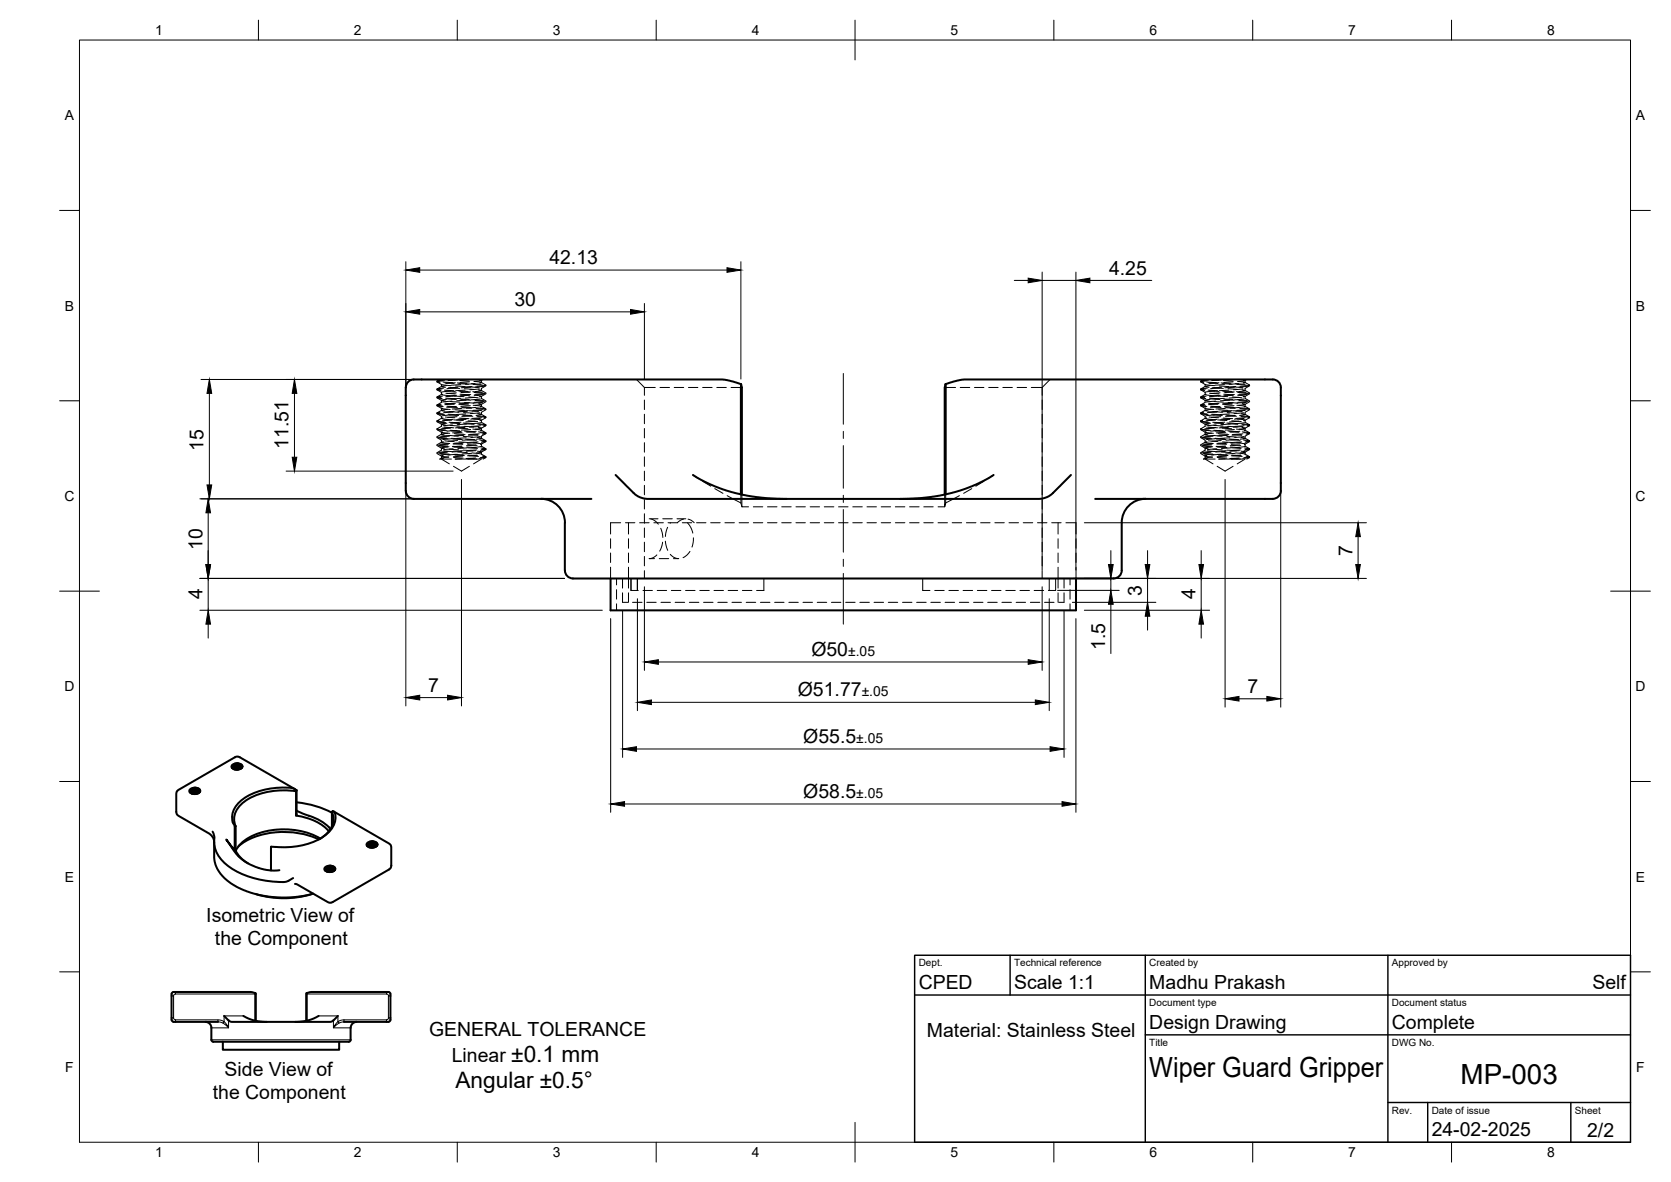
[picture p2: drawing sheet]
<svg xmlns="http://www.w3.org/2000/svg" width="420mm" height="297mm" viewBox="0 0 420 297" stroke-linecap="round" stroke-linejoin="round" font-family="sans-serif">
<!-- layer: Hidden -->
<g fill="none" stroke="#000" stroke-width=".25">
<path d="M109.9 95.8v.2M109.9 96l1.1 .6M110.6 95.4l-.7 .3M110.9 99.8l-1 .2 1.3 .2M111 96.6v.5l-1.1 .7v.1l1.1 .7M111 96.6l2.4 .3M111.2 97.7l-1.3 .2 1 .2M111.2 99l-.2 .2 2.1 .2M111.2 99.6l-1.3 .2 1 .2M111.4 96l2.4 .2M111.5 95.7l-1.6 .3 .7 .1M111.5 97.5l-1.6 .3 .7 .1"/>
<path d="M111.7 98l2.4 .2M111.8 96.2l2.4 .2M111.8 95.5l-1.9 .3 .3 .1M112.1 98.2l2.4 .2M112.1 98.8l2.4 .2M112.2 95.4l2.2 .1M112.3 96.9l-1.3 .2 1 .3M113.2 97.5l2.4 .1M113.4 98.3l-2.4 .3v.5l-1.1 .6v.3l1.1 .6M114.3 99.5l2.4 .2M114.4 95.4h-1.3M114.5 99.5l-2.4 .2"/>
<path d="M114.5 96.2l-2.4 .2M114.6 97l2.3 .1M114.7 97.5l-2.3 .1M114.7 98.7l-2.3 .2M114.8 99.3l-2.4 .2M115 96.2l2.4 .2M115 95.5l-2.4 .1M115.1 97.3l-2.4 .2M115.3 98.2l2.4 .2M115.4 96.4l2.4 .1M115.6 95.6l2.4 .2M115.7 98.4l2.3 .2"/>
<path d="M115.7 99.1l2.3 .1M115.9 96.7l-2.4 .1M116.8 97.7l2.3 .2M116.9 98l-2.3 .2M117.6 95.4h-1.4M117.9 99.8l2.3 .2M118 99.3l-2.3 .2M118 96l-2.3 .1M118.1 97.2l2.4 .2M118.3 98.5l-2.4 .1M118.3 97.3l-2.4 .2M118.4 99.2l-2.4 .1"/>
<path d="M118.6 96.4l2.3 .2M118.7 97.1l-2.4 .2M118.9 98.4l2.3 .2M119 96.6l2.3 .2M119.2 95.8l1.9 .3-.5 .2M119.2 98.6l2.4 .2M119.2 99.3l1.9 .3-.5 .1M119.4 99.9l-2.4 .1M119.4 96.4l-2.3 .2M120.3 98l.8 .2-1.6 .2M120.5 97.7l-2.4 .2M120.6 95.4l.5 .2-1.9 .3"/>
<path d="M121 96.1l1.2 .7-2.3 .3M121 98.1l1.2 .6M121.1 95.6v.5M121.1 97.6v.5M121.1 99.6v.5M121.5 95.4l-.5 .2M121.6 99.1l-2.4 .2M121.9 97.1l-2.4 .1M121.9 98.9l-2.4 .2M122.2 97l-1.2 .6M122.2 99l-1.2 .6M122.2 96.8v.2"/>
<path d="M122.2 98.8v.1M160 95.4l2 2M162 97.4h2.8M162 97.4v1.9M165.9 97.4h2.4M169.5 97.4h2.4M173.1 97.4h2.4M176.7 97.4h2.3M180.2 97.4h2.4M183.8 97.4h2.7M237.5 97.4h2.8M241.4 97.4h2.4"/>
<path d="M245 97.4h2.4M248.6 97.4h2.4M252.2 97.4h2.4M255.7 97.4h2.4M259.3 97.4h2.7M262 97.4v1.9M264 95.4l-2 2M301.9 95.8v.2M301.9 96l1.1 .6M302.6 95.4l-.7 .3M302.9 99.8l-1 .2 1.3 .2M303 96.6v.5l-1.1 .7v.1l1.1 .7"/>
<path d="M303 96.6l2.4 .3M303.2 97.7l-1.3 .2 1 .2M303.2 99l-.2 .2 2.1 .2M303.3 99.6l-1.4 .2 1 .2M303.4 96l2.4 .2M303.5 95.7l-1.6 .3 .8 .1M303.6 97.5l-1.7 .3 .7 .1M303.8 98l2.3 .2M303.8 96.2l2.4 .2M303.9 95.5l-2 .3 .4 .1M304.1 98.2l2.4 .2M304.1 98.8l2.4 .2"/>
<path d="M304.2 95.4l2.3 .1M304.3 96.9l-1.3 .2 1 .3M305.2 97.5l2.4 .1M305.4 98.3l-2.4 .3v.5l-1.1 .6v.3l1.1 .6M306.3 99.5l2.4 .2M306.5 95.4h-1.4M306.5 99.5l-2.4 .2M306.5 96.2l-2.4 .2M306.6 97l2.4 .1M306.8 97.5l-2.4 .1M306.8 98.7l-2.4 .2M306.8 99.3l-2.4 .2"/>
<path d="M307 96.2l2.4 .2M307 95.5l-2.3 .1M307.1 97.3l-2.3 .2M307.3 98.2l2.4 .2M307.4 96.4l2.4 .1M307.6 95.6l2.4 .2M307.7 98.4l2.3 .2M307.7 99.1l2.4 .1M307.9 96.7l-2.4 .1M308.8 97.7l2.3 .2M308.9 98l-2.3 .2M309.6 95.4h-1.3"/>
<path d="M309.9 99.8l2.4 .2M310.1 99.3l-2.4 .2M310.1 96l-2.4 .1M310.2 97.2l2.3 .2M310.3 98.5l-2.3 .1M310.3 97.3l-2.3 .2M310.4 99.2l-2.4 .1M310.6 96.4l2.4 .2M310.7 97.1l-2.4 .2M310.9 98.4l2.4 .2M311 96.6l2.4 .2M311.2 95.8l1.9 .3-.5 .2"/>
<path d="M311.2 98.6l2.4 .2M311.3 99.3l1.8 .3-.5 .1M311.4 99.9l-2.4 .1M311.4 96.4l-2.3 .2M312.3 98l.8 .2-1.6 .2M312.5 97.7l-2.3 .2M312.6 95.4l.5 .2-1.8 .3M313.1 96.1l1.1 .7M313.1 98.1l1.1 .6M313.1 95.6v.5M313.1 97.6v.5M313.1 99.6v.5"/>
<path d="M313.5 95.4l-.4 .2M313.6 99.1l-2.3 .2M313.9 97.1l-2.4 .1M313.9 98.9l-2.3 .2M314.1 96.7l-2.2 .4M314.2 97l-1.1 .6M314.2 99l-1.1 .6M314.2 96.8v.2M314.2 98.8v.1M109.9 103.8v.2l1.1 .6M109.9 105.8v.1M109.9 107.8v.2"/>
<path d="M109.9 108l1.1 .6v.5l-1.1 .7v.1M109.9 110l1.1 .6v.5l-1.1 .7v.2l1.1 .6M109.9 106l1.1 .6v.6M109.9 109.8l2.4 .3M110 108l2.4 .3M110 105.9l-.1 .1 2.2 .2M110.1 107.7l-.2 .1 2.1 .3M110.2 111.9l2.4 .2M110.3 110.1l2.3 .2M110.4 105.6l-.5 .2 1.8 .2M110.4 103.8l-.5 .2 1.9 .2M110.5 112.1l2.4 .2"/>
<path d="M110.6 113.9l2.3 .2M110.6 103.6l-.7 .2 1.5 .2M110.7 101.8l-.8 .1 1.5 .3M110.8 114.1l2.4 .2M110.9 101.6l-1 .2 1.3 .2M111 115.4l2 1.2M111 100.6v.5M111 102.6v.5M111 104.6v.5M111 112.6v.5M111 115.1l-.4 .3h2.9M111 101.1l-1.1 .7v.1l1.1 .7"/>
<path d="M111 113.1l-1.1 .7v.1l1.1 .7v.6M111 103.1l-1.1 .6M111 105.1l-1.1 .7M111 107.1l-1.1 .7M111.1 102.5l-.1 .1 .3 .1 1.9 .2M111.2 108.5l-.2 .1 2.1 .3M111.4 105l-.4 .1 1.9 .3M111.4 114.5l-.4 .1 1.9 .3M111.5 111l-.5 .2 1.8 .2M111.5 113.3l2.4 .2M111.7 107.3l2.4 .2M111.8 110.8l2.4 .2"/>
<path d="M111.8 101.3l2.4 .2-2.4 .2M112 104.8l2.4 .2M112.1 100.1l2.3 .1M112.3 100.4l-1.3 .2 1 .2M112.4 100.3l2.3 .1M112.4 102.1l2.3 .1M112.4 106.3l-1.4 .3 1 .2M112.5 113.7l-2.4 .2M112.5 102.9l-1.5 .2 .8 .2M112.6 112.3l-1.6 .3 .7 .2M112.6 108.9l-1.6 .2 .7 .2M112.6 102.3l2.4 .1"/>
<path d="M112.6 104.1l2.4 .1M112.7 113.5l-2.3 .2M112.7 111.6l-2.3 .2M112.8 114.9l-1.8 .2 .5 .2M112.9 109.4l2.4 .2M112.9 106.1l2.4 .1M112.9 112.9l2.4 .2M112.9 104.3l2.4 .1M113 109.6l-2.4 .2M113 103.4l2.4 .2M113.1 111.4l-2.4 .2M113.1 106.9l2.4 .2"/>
<path d="M113.2 108.1l2.3 .2M113.2 100.9l2.4 .2M113.3 106.3l2.3 .1M113.3 107.6l-2.4 .2M113.4 109.4l-2.4 .2M113.5 110.2l2.4 .1M113.5 104.3l-2.3 .2M113.6 108.3l2.4 .1M113.6 105.6l-2.4 .1M113.6 100.8l-2.3 .2M113.7 107.4l-2.4 .2M113.7 110.2l-2.4 .3"/>
<path d="M113.8 106.8l-2.4 .2M113.8 112.2l2.4 .1M113.8 110.3l2.4 .2M113.9 103.6l-2.4 .1M113.9 112.8l-2.4 .2M113.9 105.4l-2.4 .1M114 111.5l2.4 .2M114 117.2l2 1.2 2-1.2M114 115l2.4 .1M114.1 114.2l2.4 .1M114.1 112.4l2.4 .1M114.1 105.5l2.4 .2"/>
<path d="M114.2 103.4l-2.4 .1M114.3 109l2.3 .1M114.4 114.4l2.4 .1M114.4 103l2.4 .1M114.5 101.4l-2.4 .1M114.7 102.2l-2.4 .1M114.8 108.2l-2.4 .2M114.9 104.7l-2.3 .2M115 114.2l-2.4 .1M115 110.7l-2.3 .2M115.1 113.6l2.4 .1M115.3 107.6l2.4 .1"/>
<path d="M115.4 111l2.4 .2M115.4 101.6l2.4 .2M115.5 105.1l2.4 .1M115.6 100.3l2.4 .1M115.8 100.1l-2.3 .2M115.9 100.4l2.4 .2M115.9 102.3l2.4 .1M115.9 106.1l-2.3 .2M116 115.3l-1.6 .1h6.1M116 113.5l-2.3 .1M116.1 102.6l-2.4 .2M116.1 112.1l-2.4 .2"/>
<path d="M116.2 108.6l-2.4 .2M116.2 104.3l2.4 .1M116.2 102.5l2.4 .1M116.3 111.4l-2.4 .2M116.3 113.3l-2.4 .1M116.4 114.6l-2.4 .2M116.5 106.3l2.4 .1M116.5 109.7l2.3 .1M116.5 113.1l2.4 .2M116.5 104.5l2.4 .1M116.5 103.7l2.4 .1M116.6 109.4l-2.4 .1"/>
<path d="M116.6 111.3l-2.3 .1M116.7 107.1l2.4 .2M116.7 108.3l2.4 .1M116.8 101.1l2.4 .2M116.8 106.5l2.4 .1M116.9 107.4l-2.4 .1M116.9 109.2l-2.3 .2M117.1 110.3l2.3 .2M117.1 104l-2.4 .2M117.1 108.5l2.4 .1M117.2 105.4l-2.4 .1M117.2 100.6l-2.4 .1"/>
<path d="M117.2 110l-2.3 .2M117.2 107.2l-2.3 .1M117.3 106.6l-2.3 .1M117.4 112.4l2.3 .1M117.4 110.5l2.4 .2M117.5 105.2l-2.4 .1M117.5 103.4l-2.4 .1M117.5 112.6l-2.4 .1M117.6 111.7l2.4 .2M117.6 115.2l2.2 .2M117.7 112.5l2.4 .2M117.7 114.4l2.4 .1"/>
<path d="M117.7 105.8l2.4 .1M117.8 103.2l-2.4 .1M117.8 101.4l-2.4 .1M117.8 109.2l2.4 .2M117.9 114.6l2.4 .1M117.9 103.2l2.4 .2M118 101.2l-2.3 .1M118.3 101.9l-2.4 .2M118.3 107.9l-2.3 .2M118.5 104.5l-2.4 .1M118.6 113.9l-2.4 .2M118.6 110.5l-2.4 .1"/>
<path d="M118.7 113.8l2.2 .3 1.3 .7M118.9 107.8l2.2 .3-.2 .1M118.9 111.3l2.2 .3-.2 .1M119 101.8l2.1 .3-.3 .1M119.1 105.3l2 .3-.4 .1M119.2 100.5l2.4 .1M119.3 115.3l-1.7 .1M119.5 100.6l2.4 .2M119.5 105.8l-2.4 .2M119.5 102.5l2.4 .2M119.6 115.1l-2.4 .1M119.6 113.2l-2.4 .2"/>
<path d="M119.6 102.4l-2.3 .2M119.7 111.8l-2.4 .2M119.7 108.4l-2.3 .1M119.8 102.7l2.3 .2M119.8 104.5l2.3 .2M119.9 111.2l-2.4 .2M119.9 113.1l-2.4 .1M120 114.3l-2.4 .2M120 109.9l1.1 .3-1.3 .2M120 106.5l2.2 .3-.2 .1M120.1 113.4l1 .2-1.3 .2M120.1 104.7l2.1 .2-.3 .1"/>
<path d="M120.1 103.9l1 .2-1.4 .3M120.1 109.2l-2.3 .2M120.2 111l-2.4 .2M120.3 107.4l.8 .2-1.6 .3M120.3 108.5l1.9 .3-.5 .1M120.4 101.4l.7 .2-1.7 .3M120.4 106.7l1.8 .2-.6 .2M120.4 107.2l-2.4 .1M120.5 109l-2.4 .2M120.6 110.6l1.6 .2-.8 .1M120.6 103.7l-2.3 .2M120.7 108.7l1.5 .3-.9 .1"/>
<path d="M120.7 105.2l-2.3 .1M120.8 100.3l-2.4 .2M120.8 109.7l-2.4 .2M120.8 107l-2.4 .2M120.9 106.2l-2.4 .3M120.9 112.6l1.3 .2-1.1 .2M121 110.8l1.2 .1-1.1 .3M121 112.2l-2.3 .3M121 100.1l1.2 .7M121 102.1l1.2 .7M121 104.1l1.2 .7M121 106.1l1.2 .7"/>
<path d="M121 108.1l1.2 .7M121 110.1l1.2 .7M121 112.1l1.2 .7M121.1 103.2l-2.4 .1M121.1 115.4l-2 1.2M121.1 101.6v.5M121.1 103.6v.5M121.1 105.6v.5M121.1 107.6v.5M121.1 109.6v.5M121.1 111.6v.5M121.1 113.6v.5"/>
<path d="M121.1 105l-2.4 .1M121.2 114.6l1 .2-1.4 .2M121.2 112.8l1 .2-1.4 .2M121.3 103l-2.3 .1M121.3 101.1l-2.3 .2M121.5 114.8l.7 .1-1.7 .3M121.6 100.9l-2.4 .2M122.2 101l-1.2 .6M122.2 103l-1.2 .6M122.2 105l-1.2 .6M122.2 107l-1.2 .6M122.2 109l-1.2 .6"/>
<path d="M122.2 111l-1.2 .6M122.2 113l-1.2 .6M122.2 115l-.7 .4M122.2 100.8v.2M122.2 102.8v.1M122.2 104.8v.2M122.2 106.8v.1M122.2 108.8v.2M122.2 110.8v.1M122.2 112.8v.2M122.2 114.8v.1M162 100.5v2.4"/>
<path d="M162 104.1v2.4M162 107.7v2.4M162 111.2v2.4M162 114.8v2.4M162 118.4v2.4M174.2 119.4l1.5 .9M249.8 119.4l-1.4 .9M262 100.5v2.4M262 104.1v2.4M262 107.7v2.4M262 111.2v2.4M262 114.8v2.4"/>
<path d="M262 118.4v2.4M301.9 103.8v.2l1.1 .6M301.9 105.8v.1M301.9 107.8v.2M301.9 108l1.1 .6v.5l-1.1 .7v.1M301.9 110l1.1 .6v.5l-1.1 .7v.2l1.1 .6M301.9 106l1.1 .6v.6M301.9 109.8l2.4 .3M302 108l2.4 .3M302.1 105.9l-.2 .1 2.2 .2M302.1 107.7l-.2 .1 2.1 .3M302.3 111.9l2.3 .2"/>
<path d="M302.3 110.1l2.4 .2M302.4 105.6l-.5 .2 1.8 .2M302.4 103.8l-.5 .2 1.9 .2M302.6 112.1l2.3 .2M302.6 113.9l2.3 .2M302.7 103.6l-.8 .2 1.6 .2M302.7 101.8l-.8 .1 1.6 .3M302.8 114.1l2.4 .2M302.9 101.6l-1 .2 1.3 .2M303 115.4l2 1.2M303 100.6v.5M303 102.6v.5"/>
<path d="M303 104.6v.5M303 112.6v.5M303 115.1l-.4 .3h2.9M303 101.1l-1.1 .7v.1l1.1 .7M303 113.1l-1.1 .7v.1l1.1 .7v.6M303 103.1l-1.1 .6M303 105.1l-1.1 .7M303 107.1l-1.1 .7M303.1 102.5l-.1 .1 .3 .1 1.9 .2M303.3 108.5l-.3 .1 2.1 .3M303.4 105l-.4 .1 2 .3M303.5 114.5l-.5 .1 1.9 .3"/>
<path d="M303.5 111l-.5 .2 1.8 .2M303.6 113.3l2.3 .2M303.8 107.3l2.3 .2M303.8 110.8l2.4 .2M303.9 101.3l2.3 .2-2.3 .2M304 104.8l2.4 .2M304.1 100.1l2.4 .1M304.3 100.4l-1.3 .2 1.1 .2M304.4 100.3l2.3 .1M304.4 106.3l-1.4 .3 1 .2M304.4 102.1l2.4 .1M304.5 113.7l-2.4 .2"/>
<path d="M304.5 102.9l-1.5 .2 .8 .2M304.6 112.3l-1.6 .3 .8 .2M304.6 108.9l-1.6 .2 .7 .2M304.7 104.1l2.3 .1M304.7 102.3l2.3 .1M304.8 113.5l-2.4 .2M304.8 111.6l-2.4 .2M304.8 114.9l-1.8 .2 .5 .2M304.9 109.4l2.4 .2M304.9 106.1l2.4 .1M304.9 112.9l2.4 .2M305 104.3l2.3 .1"/>
<path d="M305 103.4l2.4 .2M305 109.6l-2.4 .2M305.1 111.4l-2.4 .2M305.2 106.9l2.3 .2M305.2 108.1l2.4 .2M305.2 100.9l2.4 .2M305.3 106.3l2.4 .1M305.3 107.6l-2.4 .2M305.4 109.4l-2.4 .2M305.5 110.2l2.4 .1M305.5 104.3l-2.3 .2M305.6 108.3l2.4 .1"/>
<path d="M305.6 105.6l-2.3 .1M305.7 100.8l-2.4 .2M305.7 107.4l-2.4 .2M305.7 110.2l-2.4 .3M305.8 106.8l-2.4 .2M305.8 112.2l2.4 .1M305.9 110.3l2.4 .2M305.9 103.6l-2.3 .1M305.9 112.8l-2.3 .2M306 105.4l-2.4 .1M306 111.5l2.4 .2M306 117.2l2 1.2 2-1.2"/>
<path d="M306.1 115l2.4 .1M306.1 114.2l2.4 .1M306.1 112.4l2.4 .1M306.2 105.5l2.3 .2M306.2 103.4l-2.4 .1M306.3 109l2.4 .1M306.4 114.4l2.4 .1M306.4 103l2.4 .1M306.5 101.4l-2.4 .1M306.7 102.2l-2.4 .1M306.8 108.2l-2.4 .2M307 104.7l-2.4 .2"/>
<path d="M307 114.2l-2.3 .1M307.1 110.7l-2.4 .2M307.1 113.6l2.4 .1M307.3 107.6l2.4 .1M307.4 111l2.4 .2M307.4 101.6l2.4 .2M307.6 105.1l2.3 .1M307.7 100.3l2.3 .1M307.8 100.1l-2.3 .2M307.9 100.4l2.4 .2M308 102.3l2.3 .1M308 106.1l-2.4 .2"/>
<path d="M308 115.3l-1.5 .1h6.1M308.1 113.5l-2.4 .1M308.1 102.6l-2.4 .2M308.1 112.1l-2.3 .2M308.2 102.5l2.4 .1M308.2 108.6l-2.4 .2M308.2 104.3l2.4 .1M308.3 111.4l-2.4 .2M308.3 113.3l-2.3 .1M308.4 114.6l-2.4 .2M308.5 109.7l2.4 .1M308.5 106.3l2.4 .1"/>
<path d="M308.5 113.1l2.4 .2M308.5 104.5l2.4 .1M308.6 103.7l2.3 .1M308.6 109.4l-2.4 .1M308.7 111.3l-2.4 .1M308.7 107.1l2.4 .2M308.8 108.3l2.3 .1M308.8 101.1l2.4 .2M308.8 106.5l2.4 .1M308.9 107.4l-2.4 .1M309 109.2l-2.4 .2M309.1 110.3l2.3 .2"/>
<path d="M309.1 104l-2.4 .2M309.2 108.5l2.3 .1M309.2 105.4l-2.4 .1M309.2 100.6l-2.3 .1M309.2 110l-2.3 .2M309.3 107.2l-2.4 .1M309.4 106.6l-2.4 .1M309.4 112.4l2.4 .1M309.4 110.5l2.4 .2M309.5 105.2l-2.4 .1M309.5 103.4l-2.4 .1M309.5 112.6l-2.4 .1"/>
<path d="M309.6 111.7l2.4 .2M309.6 115.2l2.3 .2M309.7 112.5l2.4 .2M309.7 114.4l2.4 .1M309.7 105.8l2.4 .1M309.8 103.2l-2.4 .1M309.8 101.4l-2.4 .1M309.9 109.2l2.3 .2M310 114.6l2.3 .1M310 103.2l2.3 .2M310.1 101.2l-2.4 .1M310.3 101.9l-2.4 .2"/>
<path d="M310.4 107.9l-2.4 .2M310.5 104.5l-2.4 .1M310.6 113.9l-2.4 .2M310.6 110.5l-2.3 .1M310.7 113.8l2.2 .3 1.3 .7v.1l-.7 .5M310.9 107.8l2.2 .3-.2 .1M311 111.3l2.1 .3-.2 .1M311 101.8l2.1 .3-.3 .1M311.1 105.3l2 .3-.4 .1M311.2 100.5l2.4 .1M311.3 115.3l-1.7 .1M311.5 100.6l2.4 .2"/>
<path d="M311.5 105.8l-2.4 .2M311.5 102.5l2.4 .2M311.6 115.1l-2.4 .1M311.6 113.2l-2.4 .2M311.7 102.4l-2.4 .2M311.7 111.8l-2.4 .2M311.8 108.4l-2.4 .1M311.8 104.5l2.4 .2M311.8 102.7l2.4 .2M311.9 113.1l-2.4 .1M311.9 111.2l-2.4 .2M312 114.3l-2.4 .2"/>
<path d="M312 109.9l1.1 .3-1.3 .2M312.1 106.5l2.1 .3-.2 .1M312.1 113.4l1 .2-1.3 .2M312.1 104.7l2.1 .2-.3 .1M312.1 103.9l1 .2-1.4 .3M312.1 109.2l-2.3 .2M312.2 111l-2.4 .2M312.3 107.4l.8 .2-1.5 .3M312.3 108.5l1.9 .3-.5 .1M312.4 101.4l.7 .2-1.6 .3M312.4 106.7l1.8 .2-.6 .2M312.4 107.2l-2.3 .1"/>
<path d="M312.5 109l-2.3 .2M312.6 110.6l1.6 .2-.8 .1M312.7 103.7l-2.4 .2M312.7 108.7l1.5 .3-.9 .1M312.8 105.2l-2.4 .1M312.8 100.3l-2.4 .2M312.8 109.7l-2.4 .2M312.8 107l-2.3 .2M312.9 106.2l-2.4 .3M312.9 112.6l1.3 .2-1.1 .2M313 110.8l1.2 .1-1.1 .3M313.1 112.2l-2.4 .3"/>
<path d="M313.1 100.1l1.1 .7v.2l-1.1 .6M313.1 102.1l1.1 .7-1.1 .8M313.1 104.1l1.1 .7v.2l-1.1 .6M313.1 112.1l1.1 .7v.2l-1.1 .6M313.1 106.1l1.1 .7M313.1 108.1l1.1 .7M313.1 110.1l1.1 .7M313.1 103.2l-2.4 .1M313.1 115.4l-2 1.2M313.1 101.6v.5M313.1 103.6v.5M313.1 105.6v.5"/>
<path d="M313.1 107.6v.5M313.1 109.6v.5M313.1 111.6v.5M313.1 113.6v.5M313.1 105l-2.4 .1M313.2 112.8l1 .2-1.4 .2M313.3 114.6l.9 .2-1.4 .2M313.4 103l-2.4 .1M313.4 101.1l-2.4 .2M313.5 114.8l.7 .2-1.7 .2M313.6 100.9l-2.3 .2M314.2 107l-1.1 .6"/>
<path d="M314.2 109l-1.1 .6M314.2 111l-1.1 .6M314.2 106.8v.1M314.2 108.8v.2M314.2 110.8v.1M153.5 135.4v2.4M153.5 139v2.4M156.1 131.4h-2.6v2.8M157.3 131.4h2.3M158 131.4v2.8M158 135.4v2.4M158 139v2.4"/>
<path d="M160.8 131.4h2.4M162 122v2.3M162 125.5v2.4M162 129.1v2.4M162 132.7v2.4M162 136.3v2.3M162 139.8v2.4M163.2 130.4h2.3M163.6 130.4l.8 .3 1.1 1M164.4 131.4h2.4M165.2 139.5l-1 .7-1 .2h1.4M166.1 132.8l.6 2.3"/>
<path d="M166.6 136.3l-.7 2.2M166.6 130.4h2.4M167.3 136l.6 2.3M167.9 132.5l-.6 2.3M168 131.4h2.4M168.5 139.3a2.79 2.79 0 0 0 2.1 1.1M168.6 131.4l-.1 .1M170.2 130.4h2.2M171.6 131.4h2.3M171.9 130.5l-.8 .2-.8 .7M172.8 131.4a5.3 5.3 0 0 1 1.4 2.6M173 130.5l.8 .2 .8 .7"/>
<path d="M173.5 138.6l-.8 .9-1 .7M174.3 135.2l-.3 2.3M175.1 131.4h2.4M176.7 120.9l2 1.3M178.7 131.4h2.4M179.7 122.8l2.1 1.2M182.3 131.4h2.4M182.8 124.6l3.5 1.8M185.8 131.4h2.4M186.3 126.4l.2 1M186.3 124.2v2.2M186.5 124.3v3.1h1.7"/>
<path d="M189.4 127.4h2.4M189.4 131.4h2.4M193 127.4h2.4M193 131.4h2.4M196.6 127.4h2.3M196.6 131.4h2.3M200.1 127.4h2.4M200.1 131.4h2.4M203.7 127.4h2.4M203.7 131.4h2.4M207.3 127.4h2.4M207.3 131.4h2.4"/>
<path d="M210.8 127.4h2.4M210.8 131.4h2.4M214.4 127.4h2.4M214.4 131.4h2.4M218 127.4h2.4M218 131.4h2.4M221.6 127.4h2.3M221.6 131.4h2.3M225.1 127.4h2.4M225.1 131.4h2.4M228.7 127.4h2.4M228.7 131.4h2.4"/>
<path d="M232.3 127.4h2.4M232.3 131.4h2.4M235.9 131.4h2.3M235.9 127.4h1.6M237.5 124.3v3.1l.3-1M237.8 124.2v2.2M239.4 131.4h2.4M241.2 124.6l-3.4 1.8M243 131.4h2.4M244.3 122.8l-2 1.2M246.6 131.4h2.3M247.4 120.9l-2 1.3"/>
<path d="M250.1 131.4h2.4M253.7 131.4h2.4M257.3 131.4h2.4M260.9 131.4h2.3M262 122v2.3M262 125.5v2.4M262 129.1v2.4M262 132.7v2.4M262 136.3v2.3M262 139.8v2.4M264.4 131.4h2.4M266 131.4v2.8"/>
<path d="M266 135.4v2.4M266 139v2.4M268 131.4h2.6v2.8M270.6 135.4v2.4M270.6 139v2.4M153.5 142.5v2.9M155 145.4v1.6M155 148.2v2.4M155 151.8v1.6M156.5 149v2.4h1.4M156.5 145.4v2.4M158 142.5v5.3"/>
<path d="M158 149v2.4M158.6 145.4l.1 3zM158.7 148.4h1.8M159 151.4h2.4M160.3 145.4v3M161.7 148.4h2.3M162 143.4v2M162.6 151.4h2.4M165.2 148.4h2.4M165.8 140.4h2.3M166.2 151.4h2.4M168.8 148.4h2.4"/>
<path d="M169.3 140.4h1.4M169.8 151.4h2.3M172.4 148.4h2.4M173.3 151.4h2.4M176 148.4h2.3M176.9 151.4h2.4M179.5 148.4h2.4M180.5 151.4h2.4M183.1 148.4h2.4M184 151.4h2.4M186.7 148.4h2.4M187.6 151.4h2.4"/>
<path d="M191.2 151.4h2.4M192.1 145.4v3h-1.9M194.8 151.4h2.3M198.4 151.4h2.3M201.9 151.4h2.4M205.5 151.4h2.4M209.1 151.4h2.3M212.6 151.4h2.4M216.2 151.4h2.4M219.8 151.4h2.4M223.4 151.4h2.3M226.9 151.4h2.4"/>
<path d="M230.5 151.4h2.4M232 145.4v3h1.8M234.1 151.4h2.4M235 148.4h2.4M237.6 151.4h2.4M238.6 148.4h2.4M241.2 151.4h2.4M242.2 148.4h2.4M244.8 151.4h2.4M245.7 148.4h2.4M248.3 151.4h2.4M249.3 148.4h2.4"/>
<path d="M251.9 151.4h2.4M252.9 148.4h2.4M255.5 151.4h2.4M256.5 148.4h2.3M259.1 151.4h2.4M260 148.4h2.4M262 143.4v2M262.6 151.4h2.4M263.8 145.4v3M265.4 145.4v3h-1.8M266 142.5v5.3M266 149v2.4"/>
<path d="M267.5 149v2.4h-1.3M267.5 145.4v2.4M269 145.4v1.6M269 148.2v2.4M269 151.8v1.6M270.6 142.5v2.9"/>
</g>
<!-- layer: Visible -->
<g fill="none" stroke="#000" stroke-width=".51">
<path d="M186.4 96.6l-.1 27.6M237.7 96.6l.1 27.6M237.7 96.5l2.3-.7 2.4-.4h76.8a2.33 2.33 0 0 1 2.9 2.9v25.1M237.7 96.5l-.2 .9v26.9M154.8 119.4l2.2 2.2a13 13 0 0 0 3.5 3.2l1.3 .5 1 .1h98.5l1-.1 1.3-.5a13 13 0 0 0 3.5-3.2l2.2-2.2M174.2 119.4l2 1.2 3.5 1.6 5.1 1.7 5.2 1 7.8 .5M249.8 119.4l-1.9 1.2-3.6 1.6-5 1.7-5.2 1-7.8 .5M102 123.4v-25.1a2.35 2.35 0 0 1 2.9-2.9h76.8l4 .9a.82 .82 0 0 1 .8 1.1v26.9M102 123.4a2 2 0 0 0 2 2M104 125.4h44.7M136 125.4a6 6 0 0 1 6 6M142 131.4v12"/>
<path d="M275.4 125.4h44.6M288 125.4a6 6 0 0 0-6 6v12a2 2 0 0 1-2 2M322.1 123.4a2 2 0 0 1-2 2M142 143.4a2 2 0 0 0 2 2M144 145.4h136M153.5 145.4v8h117.1v-8M47.8 199a1.57 1.57 0 0 1 2.4 0M47.9 199.1l.9-.4 .8 .1 .5 .3M47.9 199.2l1-.4 1.2 .4M48.1 199.3l.8-.2 1 .2M48.2 199.4l.5-.2 1.1 .2M48.6 198.4h.7"/>
<path d="M48.6 198.8h.7M48.6 199.2h.7M48.7 199.5h.5M49 198l1 .2 .3 .5M49.3 198h-.9M50.3 198.7l-.5-.5-1.3-.2-.8 .4v.7M50.3 198.8l-.1 .3-.8 .4a1.92 1.92 0 0 1-1.7-.4M50.3 198.8a1.44 1.44 0 0 1-2.5 0 1.61 1.61 0 0 1 2.5 .1M58.4 193l.5 .3M58.4 192.8a1.6 1.6 0 0 1 2.5 0M58.5 193l.9-.4h.8l.5 .4M58.5 193l.9-.3 .8 .1 .5 .2"/>
<path d="M58.7 193.2l.7-.2 1.1 .2M58.8 193.2l.7-.1 .9 .1M59.2 192.3h.7M59.2 192.7h.7M59.2 193.1h.7M59.3 193.4h.5M59.6 191.8l-1.2 .4-.2 .4 .2 .4M59.6 191.8l1.1 .5a.64 .64 0 0 1 .1 .7 .64 .64 0 0 1-.7 .3l-.6 .1a.76 .76 0 0 1-1-.9l1-.3a1.53 1.53 0 0 1 1.4 .6M59.6 191.8l1 .3 .4 .5M59.9 191.9h-.9M60.9 192.6l-.5 .7h-1.5M74.2 198.3l-13.9-8-.7-.2-14.9 8.5-.4 .8v4.7l.2 .6 8.1 4.8 .9 .9 .3 1"/>
<path d="M74.5 198.8a17.9 17.9 0 0 0-13.6 3.1 4.8 4.8 0 0 0-1.6 5.7M74.5 198.6l-.1 6.4zM74.5 198.6l-.6-.4a17.8 17.8 0 0 0-13.5 3.1 5.2 5.2 0 0 0-1.9 5.3M53.5 209l.4 1.2-.1 1.1a7.1 7.1 0 0 0 3.4 6.2 22.7 22.7 0 0 0 14.9 4l1.6-.8M53.8 211.5v4.1l.4 1.6 .4 1 1.8 2.4 1.7 1.4 1.4 .8 4 1.7 4.7 .9 4.8 .1 3.5-.4 2.3-.5M58.5 206.6l.7 1v6.2l-.2-.2M59.1 207.5l-.1 6.1-2.1-2.6 3.1 4.2M59.3 213.8l1.4 1.9 1.7 1.3M60 215.2a13.2 13.2 0 0 0 9.7 3.5h.6M74.5 205a13.1 13.1 0 0 1 8.2 3.9M74.6 203.7l3.1 1.3M74.6 201.6a23.9 23.9 0 0 1 8.9 2.7"/>
<path d="M77.7 205a12.1 12.1 0 0 1 5 2.9M80.2 211a21.2 21.2 0 0 0-18.9 .6l-1.4 1.1M80.5 210.7a19 19 0 0 0-19.1 .6 6.8 6.8 0 0 0-2.1 2.5M81.8 218.6a1.6 1.6 0 0 1 2.4 0M81.8 218.7l1-.4 .8 .1 .5 .3M81.9 218.8l1-.4 1.2 .4M82 218.9l.9-.2 .9 .2M82.1 219l.6-.2 1 .2M82.6 218h.6M82.6 218.4h.6M82.6 218.8h.6M82.7 219.1h.5"/>
<path d="M82.7 207.9l.4 .4M82.9 217.6l-.9 .2-.4 .6a1.73 1.73 0 0 0 2.1 .6l.5-.3 .1-.3a1.46 1.46 0 0 1-2.5 0 1.59 1.59 0 0 1 2.4 .1M82.9 217.6l1 .2 .4 .5-.5-.5zM83.2 217.6h-.8M83.5 204.1l.2-.3 .5 .5M83.5 204.1v3.5M83.5 204.1a5 5 0 0 1-2.2 6.1l-.9 .7M83.9 203.9l14.2 8.3 .3 .7-.1 5.2-.5 .4-14.5 8.4-.9-.2-7.6-4.4-.6-.2M84.2 204.3a5.5 5.5 0 0 1-2.7 5.8 20.6 20.6 0 0 1-12.7 2.7l-.6 .1-.1 5.8M92.3 212.6l.6 .3M92.4 212.4a1.57 1.57 0 0 1 2.4 0M92.4 212.6l.9-.4h.7l.7 .4"/>
<path d="M92.5 212.6l.8-.3h.7l.7 .3M92.6 212.8l.7-.2 1.1 .2M92.8 212.8l.7-.1 .8 .1M93.2 211.9h.7M93.2 212.3h.7M93.2 212.7h.7M93.3 213h.5M93.5 211.4l-1 .3-.3 .5 .1 .4M93.5 211.4l1.2 .4a.59 .59 0 0 1 .1 .7 .59 .59 0 0 1-.6 .4l-.7 .1a.76 .76 0 0 1-1-.9l.8-.3a1.57 1.57 0 0 1 1.5 .6M93.6 211.4a.92 .92 0 0 1 1.3 1l-.8 .5h-1.2M93.9 211.5h-.9M64.5 224.7a24.3 24.3 0 0 0 13.8 0"/>
<path d="M43.1 249.8v6.5M43.2 256.3l.2 .4 .3 .1h11.1M51.7 256.8a1.49 1.49 0 0 1 1.4 1.5v3a1.14 1.14 0 0 0 1.5 .5h32.1a1.18 1.18 0 0 0 1.5-.5M56.3 255.3a3.3 3.3 0 0 0 1.8 1.5h25.1a3.3 3.3 0 0 0 1.8-1.5M61.2 255.3l2.4 1.1 3.5 .4M64.2 249.6l-1.1-.3h-19.5l-.4 .2v.3M64.2 249.6l.1 6.9M64.2 249.6v6.9M77 256.5l.1-6.9 1.2-.3h18.9a.75 .75 0 0 1 .8 .1 .75 .75 0 0 1 .2 .9v5.5a.76 .76 0 0 1-.2 .8 .76 .76 0 0 1-.8 .2h-10.7M77.1 249.8v6.7M77.1 249.6v.2M80.1 255.3l-2.4 1.1-3.5 .4"/>
<path d="M88.2 258.3v3M89.7 256.8a1.49 1.49 0 0 0-1.5 1.5M56 261.8v2h29.3v-2"/>
</g>
<!-- layer: Visible Narrow -->
<g fill="none" stroke="#000" stroke-width=".25">
<path d="M43.1 255.8h.5M43.1 250.3h.5v5.5M43.6 255.8l.3 .4 .2 .1M44.1 256.3v.5M44.1 256.3h10.7v.5h.5a.62 .62 0 0 0 1-.1l-1.5-.4M44.1 249.3v.5h20.1M44.1 249.8l-.4 .2-.1 .3M57.5 256.4v1.9h-4.4M61.2 255.3h-4.9v1.4l1.2 1.6-1.4-1.2M80.1 255.3h4.9v1.4l-1.2 1.6 1.4-1.2M83.8 256.4v1.9h4.4M85 256.7l1.5-.4v.5h-.5a.62 .62 0 0 1-1-.1z"/>
<path d="M86.5 256.3h10.7M97.2 256.3v.5M97.2 249.3v.5h-20.1M97.2 249.8h.2l.3 .5M97.7 255.8h.5M97.7 255.8l-.1 .2-.4 .3M98.2 250.3h-.5v5.5M53.1 261.3h35.1"/>
</g>
<!-- layer: BORDER -->
<g fill="none" stroke="#000" stroke-width=".25">
<path d="M20 10.1h390v276.9h-390zM65 5.1v5M115 5.1v5M165 5.1v5M215 5.1v10M265 5.1v5M315 5.1v5M365 5.1v5M15 52.9h5M410 52.9h5M15 100.7h5M410 100.7h5"/>
<path d="M15 148.6h10M405 148.6h10M15 196.4h5M410 196.4h5M15 244.2h5M410 244.2h5M65 287v5M115 287v5M165 287v5M215 282.1v9.9M265 287v5M315 287v5"/>
<path d="M365 287v5"/>
</g>
<!-- layer: TITLEBLOCK -->
<path d="M230 240.1h180v46.9h-180zM230 250h180M254 240.1v9.9M288 240.1v46.9M349 240.1v46.9M288 260.1h122M349 277.1h61M359 277.1v9.9M395 277.1v9.9" fill="none" stroke="#000" stroke-width=".36"/>
<!-- layer: Smart Centers -->
<path d="M212 93.9v12.7M212 108.4v1.8M212 112v10.7M212 124.5v1.8M212 128v10.8M212 140.6v1.7M212 144.1v12.8" fill="none" stroke="#000" stroke-width=".25"/>
<!-- layer: FD_Dimensions -->
<g fill="none" stroke="#000" stroke-width=".25">
<path d="M102 65.8v31.5M105.5 78.4h53M105.5 67.9h77.3M162 76.3v19M186.3 65.8v29.5M255 70.5h3.5M262 68.4v74.9M262 70.5h8.5M270.5 68.4v74.9M274 70.5h15.6M50.5 95.4h53.4M52.6 98.9v23"/>
<path d="M74 98.9v16M71.9 118.4h42M50.2 125.4h53.7M52.3 128.9v13M102 123.5v53.9M116 120.5v56.9M272.6 131.4h71M279.3 138.4v3.5M288.5 138.4v3.5M302 138.4v3.5M308 120.5v57.2M322 123.5v54.2"/>
<path d="M341.5 134.9v7M50.2 145.4h91.7M50.2 153.4h101.2M52.3 145.4v8M52.3 156.9v3.5M153.5 155.5v48.6M156.5 153.5v36.8M160.3 150.5v28.1M162 147.5v21M262 147.5v21M263.8 150.5v28.1M265.9 145.4h77.7"/>
<path d="M265.9 148.4h15.5M267.5 153.5v36.8M269.6 151.4h21M270.5 155.5v48.6M272.6 153.4h31.5M279.3 145.4v3M279.3 151.9v12.3M288.5 145.4v6M288.5 154.9v3.5M302 145.4v8M302 156.9v3.5M105.5 175.3h7"/>
<path d="M163.8 176.5h96.5M165.5 166.4h93M311.5 175.6h7M160 188.2h104M157 202h110"/>
</g>
<g fill="#000" stroke="#000" stroke-width=".25">
<path d="M102 78.4l3.5-.6v1.2zM102 67.9l3.5-.6v1.1zM158.5 77.8l3.5 .6-3.5 .6zM182.8 67.3l3.5 .6-3.5 .5zM258.5 69.9l3.5 .6-3.5 .6zM270.5 70.5l3.5-.6v1.2zM52.6 95.4l.6 3.5h-1.2zM74 95.4l.6 3.5h-1.1zM73.5 114.9h1.1l-.6 3.5zM52.3 125.4l.6 3.5h-1.1zM52 121.9h1.2l-.6 3.5zM341.5 131.4l.6 3.5h-1.2z"/>
<path d="M51.8 141.9h1.1l-.6 3.5zM52.3 153.4l.6 3.5h-1.1zM278.7 141.9h1.2l-.6 3.5zM279.3 148.4l.6 3.5h-1.2zM288 141.9h1.1l-.6 3.5zM288.5 151.4l.6 3.5h-1.1zM302 153.4l.6 3.5h-1.1zM301.5 141.9h1.1l-.6 3.5zM340.9 141.9h1.2l-.6 3.5zM102 175.3l3.5-.6v1.2zM112.5 174.7l3.5 .6-3.5 .6zM160.3 176.5l3.5-.6v1.2z"/>
<path d="M162 166.4l3.5-.6v1.1zM258.5 165.8l3.5 .6-3.5 .5zM260.3 175.9l3.5 .6-3.5 .6zM308 175.6l3.5-.6v1.2zM318.5 175l3.5 .6-3.5 .6zM156.5 188.2l3.5-.6v1.2zM264 187.6l3.5 .6-3.5 .6zM153.5 202l3.5-.5v1.1zM267 201.5l3.5 .5-3.5 .6z"/>
</g>
<g font-size="7">
<text x="289" y="270.6">Wiper Guard Gripper</text>
<text x="367.2" y="272.3">MP-003</text>
</g>
<g font-size="5.7">
<text x="128.5" y="266.8">±0.1 mm</text>
<text x="114.5" y="273.4">Angular ±0.5°</text>
</g>
<g font-size="4.9">
<text x="138.1" y="66.4">42.13</text>
<text x="278.9" y="69">4.25</text>
<text x="129.3" y="76.9">30</text>
<text x="51.2" y="113.2" transform="rotate(-90 51.2 113.2)">15</text>
<text x="72.6" y="112.8" transform="rotate(-90 72.6 112.8)">11.51</text>
<text x="50.9" y="138.2" transform="rotate(-90 50.9 138.2)">10</text>
<text x="340.1" y="139.7" transform="rotate(-90 340.1 139.7)">7</text>
<text x="287.1" y="149.7" transform="rotate(-90 287.1 149.7)">3</text>
<text x="50.9" y="150.6" transform="rotate(-90 50.9 150.6)">4</text>
<text x="300.6" y="150.6" transform="rotate(-90 300.6 150.6)">4</text>
<text x="204" y="164.8">Ø50</text>
<text x="277.9" y="163.4" transform="rotate(-90 277.9 163.4)">1.5</text>
<text x="107.7" y="173.9">7</text>
<text x="200.6" y="174.9">Ø51.77</text>
<text x="313.7" y="174.2">7</text>
<text x="202" y="186.7">Ø55.5</text>
<text x="202" y="200.5">Ø58.5</text>
<text x="51.9" y="231.6">Isometric View of</text>
<text x="54.1" y="237.5">the Component</text>
<text x="231" y="248.5">CPED</text>
<text x="255" y="248.5">Scale 1:1</text>
<text x="289" y="248.5">Madhu Prakash</text>
<text x="400.4" y="248.5">Self</text>
<text x="107.9" y="260.3">GENERAL TOLERANCE</text>
<text x="233.1" y="260.6">Material: Stainless Steel</text>
<text x="289" y="258.6">Design Drawing</text>
<text x="350" y="258.6">Complete</text>
<text x="113.6" y="266.8">Linear</text>
<text x="56.5" y="270.3">Side View of</text>
<text x="53.5" y="276.2">the Component</text>
<text x="360" y="285.5">24-02-2025</text>
<text x="399.1" y="285.7">2/2</text>
</g>
<g font-size="3.5">
<text x="39" y="8.8">1</text>
<text x="89" y="8.8">2</text>
<text x="139" y="8.8">3</text>
<text x="189" y="8.8">4</text>
<text x="239" y="8.8">5</text>
<text x="289" y="8.8">6</text>
<text x="339" y="8.8">7</text>
<text x="389" y="8.8">8</text>
<text x="16.3" y="30.2">A</text>
<text x="411.3" y="30.2">A</text>
<text x="16.3" y="78">B</text>
<text x="411.3" y="78">B</text>
<text x="16.2" y="125.9">C</text>
<text x="411.2" y="125.9">C</text>
<text x="213.3" y="164.8">±.05</text>
<text x="16.2" y="173.7">D</text>
<text x="411.2" y="173.7">D</text>
<text x="216.7" y="174.9">±.05</text>
<text x="215.3" y="186.7">±.05</text>
<text x="215.3" y="200.5">±.05</text>
<text x="16.3" y="221.6">E</text>
<text x="411.3" y="221.6">E</text>
<text x="16.4" y="269.4">F</text>
<text x="411.4" y="269.4">F</text>
<text x="39" y="290.8">1</text>
<text x="89" y="290.8">2</text>
<text x="139" y="290.8">3</text>
<text x="189" y="290.8">4</text>
<text x="239" y="290.8">5</text>
<text x="289" y="290.8">6</text>
<text x="339" y="290.8">7</text>
<text x="389" y="290.8">8</text>
</g>
<g font-size="2.5">
<text x="231" y="242.9">Dept.</text>
<text x="255" y="242.9">Technical reference</text>
<text x="289" y="242.9">Created by</text>
<text x="350" y="242.9">Approved by</text>
<text x="289" y="252.8">Document type</text>
<text x="350" y="252.8">Document status</text>
<text x="289" y="262.9">Title</text>
<text x="350" y="262.9">DWG No.</text>
<text x="350" y="279.9">Rev.</text>
<text x="360" y="279.9">Date of issue</text>
<text x="396" y="279.9">Sheet</text>
</g>
</svg>
